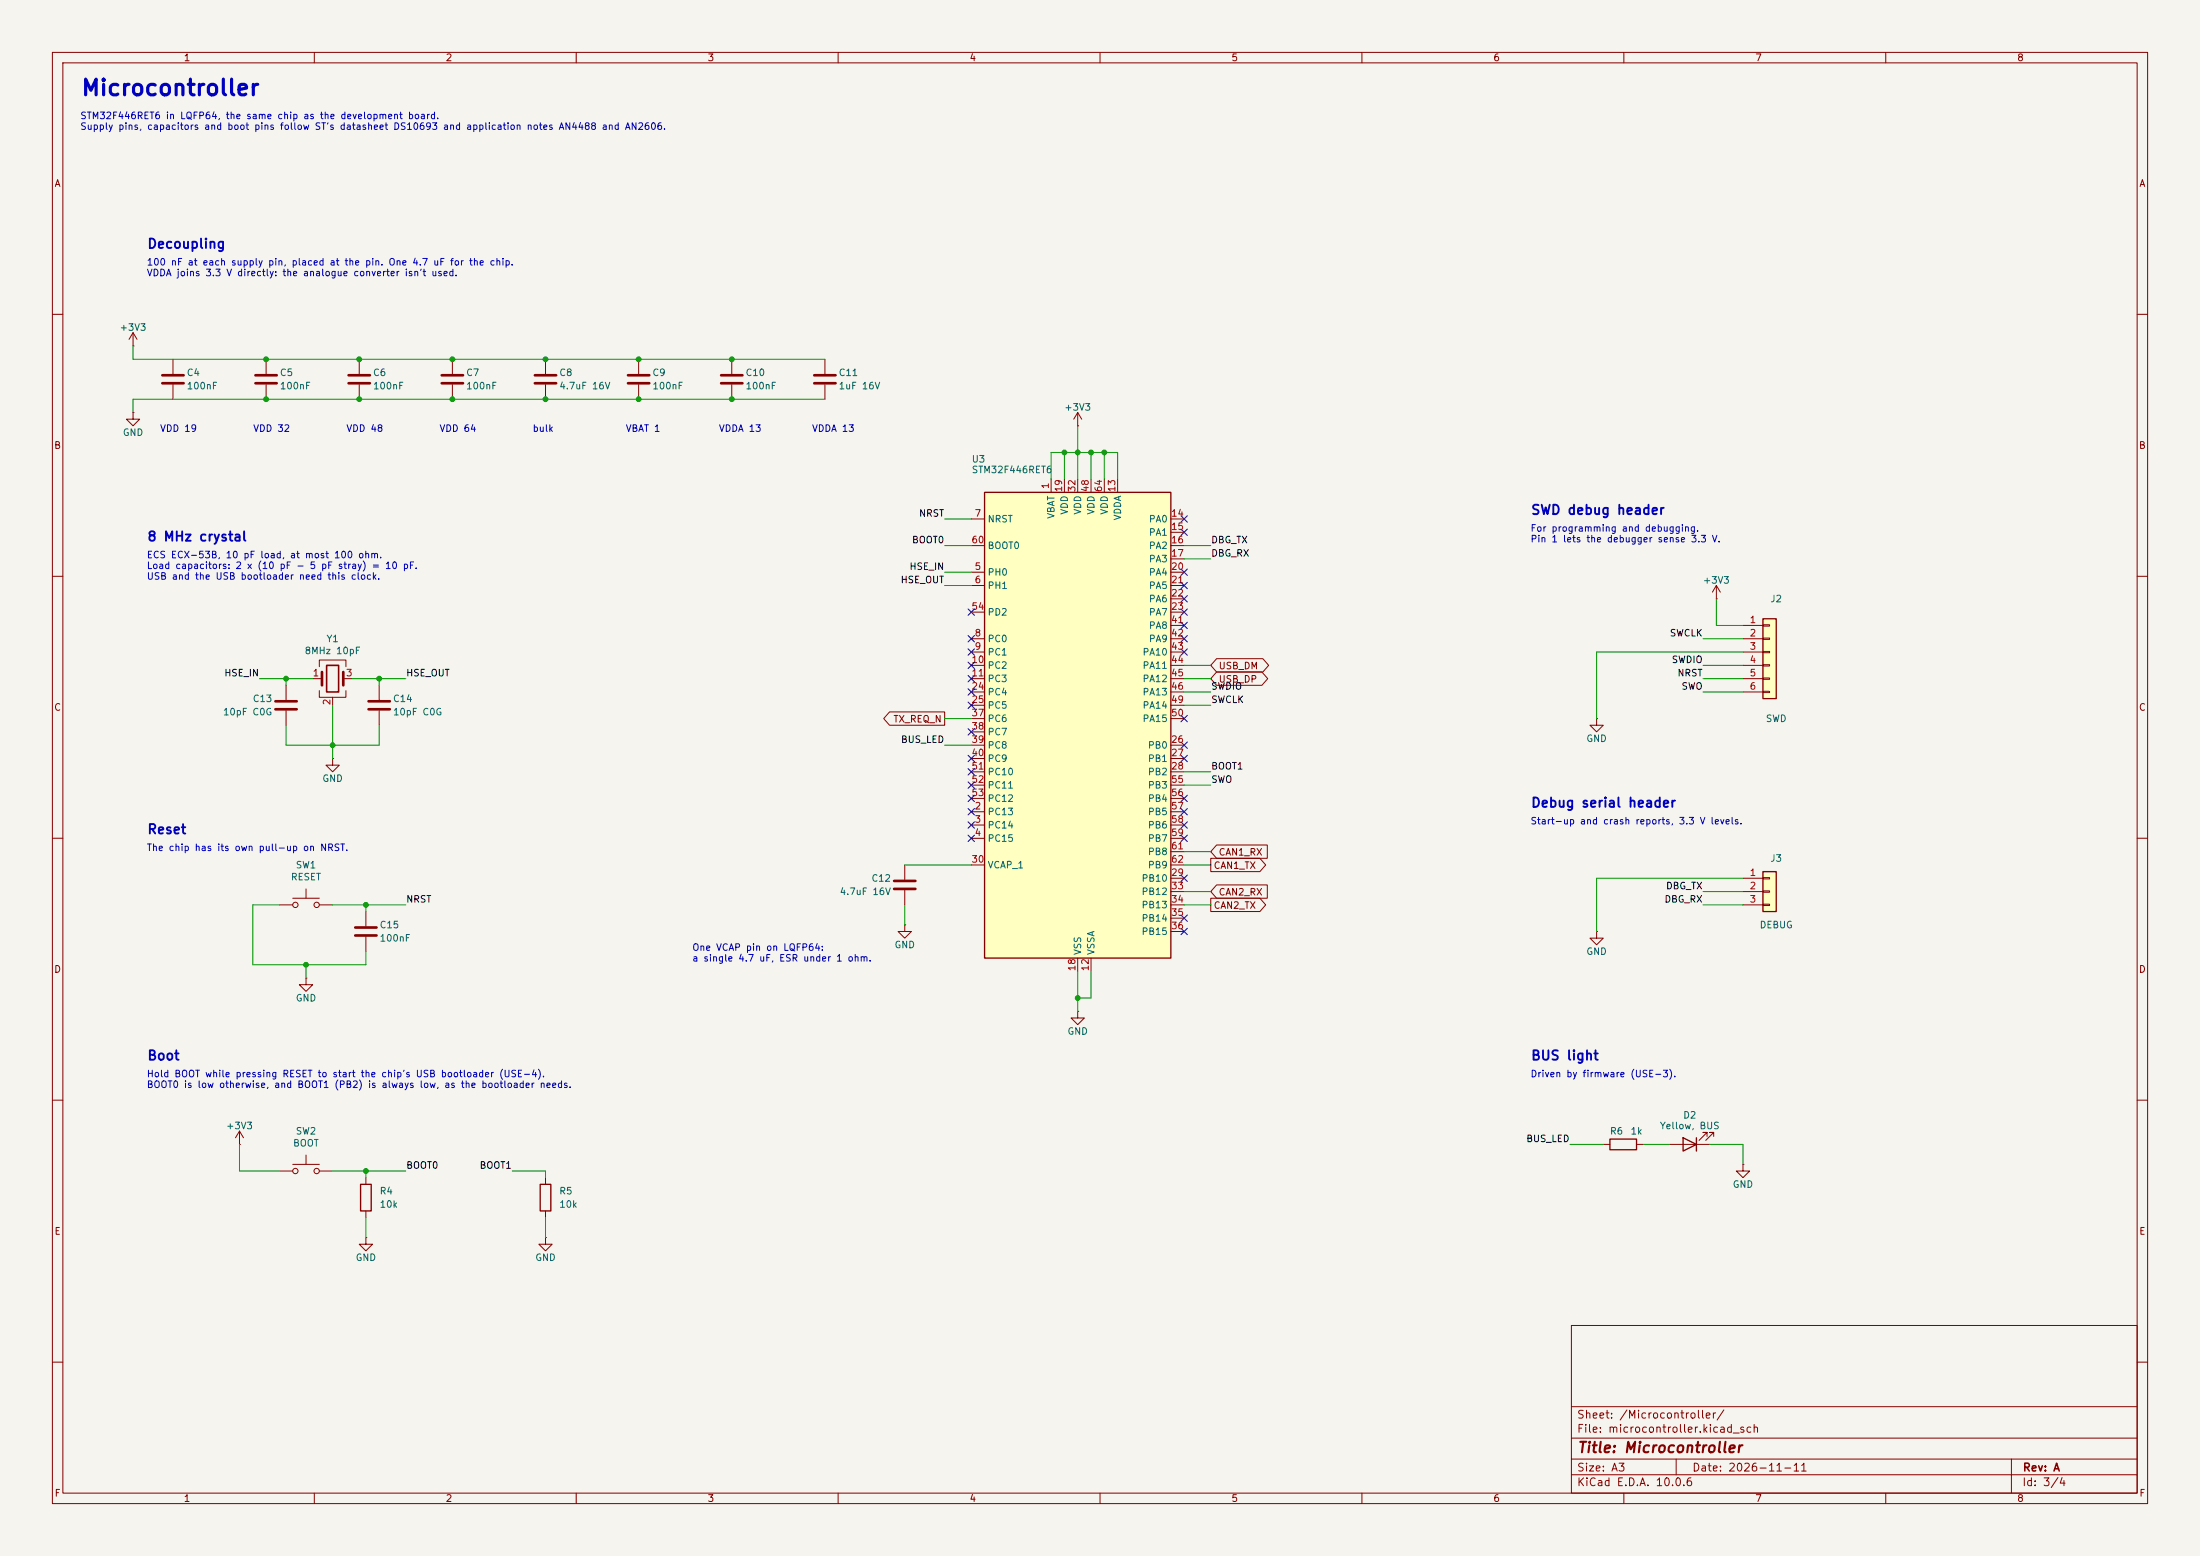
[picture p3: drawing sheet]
<svg xmlns="http://www.w3.org/2000/svg" width="420mm" height="297mm" viewBox="0 0 420 297" stroke-linecap="round" stroke-linejoin="round" font-family="sans-serif">
<path d="M0 0h420v297h-420z" fill="#f5f4ef" stroke="#f5f4ef" stroke-width=".19"/>
<g fill="none" stroke="#840000" stroke-width=".19">
<path d="M10 10h400v277h-400zM12 12h396v273h-396zM60 10v2M110 10v2M160 10v2M210 10v2M260 10v2M310 10v2M360 10v2M10 60h2M408 60h2M10 110h2"/>
<path d="M408 110h2M59.7 129.5h1.8M61 127.3v-1.3h5v1.3M61 131.8v1.3h5v-1.3M63.5 133.1v1.5M65.5 129.5h1.8M304.8 137.2v1.2h1.3l-1.3 1.3-1.3-1.3h1.3M304.8 137.2h.1M10 160h2M408 160h2M172.7 176.5v1.3h1.3l-1.3 1.3-1.3-1.3h1.3M172.7 176.5h.1"/>
<path d="M172.7 165.1v2.8M172.7 169.9v2.8M58.4 186.7v1.3h1.3l-1.3 1.2-1.3-1.2h1.3M58.4 186.7h.1M205.7 193v1.3h1.3l-1.3 1.3-1.2-1.3h1.2M205.7 193h.1M10 210h2M45.7 218.4h.1M45.7 215.9l-.7 1.3M45.7 215.9l.8 1.3M45.7 215.9v2.5M318.8 218.4h7.6"/>
<path d="M325.9 216.9v-.7h-.8h.8l-1.5 1.5M327.2 216.9v-.7h-.8h.8l-1.6 1.5M408 210h2M53.3 223.5h2.6M55.9 222.2h5.1M58.4 220.5v1.7M61 223.5h2.5M69.8 236.2v1.3h1.3l-1.3 1.3-1.2-1.3h1.2M69.8 236.2h.1M69.8 224.8v1.3M69.8 231.1v1.3M104.1 236.2v1.3h1.3l-1.3 1.3-1.2-1.3h1.2"/>
<path d="M104.1 236.2h.1M300 253h108v32h-108zM10 260h2M300 278.5h108M300 274.5h108M300 268.5h108M320 278.5v3M384 278.5v6.5M408 260h2M60 285v2M110 285v2M160 285v2"/>
<path d="M210 285v2M260 285v2M300 281.5h108M310 285v2M360 285v2"/>
<circle cx="56.4" cy="223.5" r=".51"/>
<circle cx="60.5" cy="223.5" r=".51"/>
</g>
<path d="M61.5 128.3v2.5M65.5 128.3v2.5M170.7 168.1h4.1M170.7 169.7h4.1" fill="none" stroke="#840000" stroke-width=".51"/>
<path d="M62.4 127h2.2v5.1h-2.2z" fill="none" stroke="#840000" stroke-width=".3"/>
<path d="M321.3 217.2l2.5 1.2-2.5 1.3zM323.8 217.2v2.5M68.8 226.1h2.1v5h-2.1z" fill="none" stroke="#840000" stroke-width=".25"/>
<path d="M336.5 118.1h2.6v15.3h-2.6z" fill="#ffffc2"/>
<path d="M336.5 118.1h2.6v15.3h-2.6zM103.1 226.1h2.1v5h-2.1z" fill="none" stroke="#840000" stroke-width=".25"/>
<g fill="none" stroke="#840000" stroke-width=".19">
<path d="M25.4 78.7v1.3h1.3l-1.3 1.3-1.3-1.3h1.3M25.4 78.7h.1M25.4 66h.1M25.4 63.5l-.8 1.3M25.4 63.5l.8 1.3M25.4 63.5v2.5M33 68.6v2.8M33 73.4v2.8M332.7 119.4h3.8M336.5 119.3h1.3v.2h-1.3zM332.7 121.9h3.8M332.7 124.5h3.8"/>
<path d="M332.7 127h3.8M332.7 129.5h3.8M332.7 132.1h3.8M336.5 121.8h1.3v.2h-1.3zM336.5 124.3h1.3v.3h-1.3zM336.5 126.9h1.3v.2h-1.3zM336.5 129.4h1.3v.3h-1.3zM336.5 132h1.3v.2h-1.3zM304.8 177.8v1.3h1.3l-1.3 1.2-1.3-1.2h1.3M304.8 177.8h.1M104.1 224.8v1.3M104.1 231.1v1.3"/>
</g>
<path d="M31 71.6h4.1M31 73.2h4.1" fill="none" stroke="#840000" stroke-width=".51"/>
<path d="M336.5 166.4h2.6v7.6h-2.6z" fill="#ffffc2"/>
<path d="M336.5 166.4h2.6v7.6h-2.6zM307.3 217.4h5.1v2.1h-5.1z" fill="none" stroke="#840000" stroke-width=".25"/>
<g fill="none" stroke="#840000" stroke-width=".19">
<path d="M50.8 68.6v2.8M50.8 73.4v2.8M68.6 68.6v2.8M68.6 73.4v2.8M86.4 68.6v2.8M86.4 73.4v2.8M104.1 68.6v2.8M104.1 73.4v2.8M121.9 68.6v2.8M121.9 73.4v2.8M139.7 68.6v2.8M139.7 73.4v2.8"/>
<path d="M157.5 68.6v2.8M157.5 73.4v2.8M205.7 78.7l-.7 1.3M205.7 78.7l.8 1.3M205.7 78.7v2.6M205.7 81.3h.1M327.7 114.3h.1M327.7 111.8l-.8 1.2M327.7 111.8l.7 1.2M327.7 111.8v2.5M54.6 130.8v2.8M54.6 135.6v2.8"/>
<path d="M332.7 167.6h3.8M332.7 170.2h3.8M332.7 172.7h3.8M336.5 167.5h1.3v.3h-1.3zM336.5 170.1h1.3v.2h-1.3zM336.5 172.6h1.3v.2h-1.3zM306.1 218.4h1.2M312.4 218.4h1.3M332.7 222.2v1.3h1.3l-1.3 1.3-1.2-1.3h1.2M332.7 222.2h.1"/>
</g>
<g fill="none" stroke="#840000" stroke-width=".51">
<path d="M48.8 71.6h4M48.8 73.2h4M66.5 71.6h4.1M66.5 73.2h4.1M84.3 71.6h4.1M84.3 73.2h4.1M102.1 71.6h4.1M102.1 73.2h4.1M119.9 71.6h4.1M119.9 73.2h4.1M137.7 71.6h4M137.7 73.2h4"/>
<path d="M155.4 71.6h4.1M155.4 73.2h4.1M52.6 133.9h4M52.6 135.4h4"/>
</g>
<path d="M188 94h35.5v88.9h-35.5z" fill="#ffffc2"/>
<path d="M188 94h35.5v88.9h-35.5z" fill="none" stroke="#840000" stroke-width=".25"/>
<g fill="none" stroke="#840000" stroke-width=".19">
<path d="M185.4 99.1h2.6M200.7 91.4v2.6M203.2 91.4v2.6M205.7 91.4v2.6M208.3 91.4v2.6M210.8 91.4v2.6M213.4 91.4v2.6M223.5 99.1h2.6M185.4 109.2h2.6M185.4 111.8h2.6M185.4 104.1h2.6M185.4 116.8h2.6"/>
<path d="M223.5 109.2h2.6M223.5 111.8h2.6M223.5 101.6h2.6M223.5 104.1h2.6M223.5 106.7h2.6M223.5 114.3h2.6M223.5 116.8h2.6M223.5 119.4h2.6M72.4 130.8v2.8M72.4 135.6v2.8M169.8 135.9h10.5v2.5h-10.5l-1.1-1.2zM185.4 121.9h2.6"/>
<path d="M185.4 124.5h2.6M185.4 127h2.6M185.4 129.5h2.6M185.4 132.1h2.6M185.4 134.6h2.6M185.4 137.2h2.6M185.4 139.7h2.6M223.5 121.9h2.6M223.5 124.5h2.6M223.5 127h2.6M223.5 129.5h2.6M223.5 132.1h2.6"/>
<path d="M223.5 134.6h2.6M223.5 137.2h2.6M232.3 125.7h8.8l1.1 1.3-1.1 1.3h-8.8l-1.2-1.3zM232.3 128.3h8.6l1.1 1.2-1.1 1.3h-8.6l-1.2-1.3zM63.5 144.8v1.3h1.3l-1.3 1.2-1.3-1.2h1.3M63.5 144.8h.1M185.4 154.9h2.6M185.4 157.5h2.6M185.4 142.2h2.6M185.4 144.8h2.6M185.4 147.3h2.6M185.4 149.9h2.6"/>
<path d="M185.4 152.4h2.6M223.5 154.9h2.6M223.5 157.5h2.6M223.5 142.2h2.6M223.5 144.8h2.6M223.5 147.3h2.6M223.5 149.9h2.6M223.5 152.4h2.6M53.3 172.7h2.6M55.9 171.5h5.1M58.4 169.7v1.8M61 172.7h2.5"/>
<path d="M69.8 174v2.8M69.8 178.8v2.8M185.4 160h2.6M185.4 165.1h2.6M223.5 160h2.6M223.5 167.6h2.6M223.5 165.1h2.6M223.5 170.2h2.6M223.5 172.7h2.6M223.5 175.3h2.6M223.5 177.8h2.6M223.5 162.6h2.6"/>
<path d="M231.1 163.8h9.4l1.1 1.3-1.1 1.3h-9.4zM231.1 171.4h9.4l1.1 1.3-1.1 1.3h-9.4zM232.3 161.3h9.6v2.5h-9.6l-1.2-1.2zM232.3 168.9h9.6v2.6h-9.6l-1.2-1.3zM205.7 182.9v2.5M208.3 182.9v2.5"/>
<circle cx="56.4" cy="172.7" r=".51"/>
<circle cx="60.5" cy="172.7" r=".51"/>
</g>
<path d="M70.4 133.9h4M70.4 135.4h4M67.8 177h4.1M67.8 178.6h4.1" fill="none" stroke="#840000" stroke-width=".51"/>
<g fill="none" stroke="#009600" stroke-width=".19">
<path d="M25.4 66v2.6h132.1M157.5 76.2h-132.1v2.5M180.3 99.1h5.1M200.7 91.4v-5h12.7v5M203.2 86.4v5M205.7 81.3v10.1M208.3 86.4v5M210.8 86.4v5M180.3 104.1h5.1M180.3 109.2h5.1M180.3 111.8h5.1M226.1 104.1h5"/>
<path d="M226.1 106.7h5M327.7 114.3v5.1h5M49.5 129.5h10.2M54.6 138.4v3.8h17.8v-3.8M54.6 129.5v1.3M63.5 134.6v10.2M67.3 129.5h10.2M72.4 129.5v1.3M180.3 137.2h5.1M226.1 132.1h5M226.1 129.5h5M226.1 127h5"/>
<path d="M226.1 134.6h5M325.1 132.1h7.6M325.1 129.5h7.6M325.1 127h7.6M325.1 121.9h7.6M332.7 124.5h-27.9v12.7M180.3 142.2h5.1M226.1 149.9h5M226.1 147.3h5M53.3 172.7h-5v11.5h21.5v-2.6M63.5 172.7h14M69.8 172.7v1.3"/>
<path d="M172.7 165.1h12.7M172.7 172.7v3.8M226.1 162.6h5M226.1 172.7h5M226.1 165.1h5M226.1 170.2h5M325.1 172.7h7.6M325.1 170.2h7.6M332.7 167.6h-27.9v10.2M58.4 184.2v2.5M205.7 185.4v7.6M208.3 185.4v5.1h-2.6"/>
<path d="M45.7 218.4v5.1h7.6M299.7 218.4h6.4M313.7 218.4h5.1M326.4 218.4h6.3v3.8M63.5 223.5h14M69.8 223.5v1.3M69.8 232.4v3.8M97.8 223.5h6.3v1.3M104.1 232.4v3.8"/>
</g>
<g fill="none" stroke="#000084" stroke-width=".19">
<path d="M225.5 98.5l1.2 1.2M226.7 98.5l-1.2 1.2M184.8 116.2l1.2 1.2M186 116.2l-1.2 1.2M225.5 113.7l1.2 1.2M225.5 111.2l1.2 1.2M225.5 101l1.2 1.2M225.5 108.6l1.2 1.2M225.5 116.2l1.2 1.2M225.5 118.8l1.2 1.2M226.7 111.2l-1.2 1.2M226.7 118.8l-1.2 1.2"/>
<path d="M226.7 113.7l-1.2 1.2M226.7 101l-1.2 1.2M226.7 108.6l-1.2 1.2M226.7 116.2l-1.2 1.2M184.8 121.3l1.2 1.2M184.8 123.9l1.2 1.2M184.8 126.4l1.2 1.2M184.8 128.9l1.2 1.2M184.8 131.5l1.2 1.2M184.8 139.1l1.2 1.2M184.8 134l1.2 1.2M186 139.1l-1.2 1.2"/>
<path d="M186 121.3l-1.2 1.2M186 123.9l-1.2 1.2M186 126.4l-1.2 1.2M186 128.9l-1.2 1.2M186 131.5l-1.2 1.2M186 134l-1.2 1.2M225.5 121.3l1.2 1.2M225.5 136.6l1.2 1.2M225.5 123.9l1.2 1.2M226.7 121.3l-1.2 1.2M226.7 136.6l-1.2 1.2M226.7 123.9l-1.2 1.2"/>
<path d="M184.8 151.8l1.2 1.2M184.8 159.4l1.2 1.2M184.8 156.9l1.2 1.2M184.8 144.2l1.2 1.2M184.8 149.3l1.2 1.2M184.8 146.7l1.2 1.2M184.8 154.3l1.2 1.2M186 151.8l-1.2 1.2M186 159.4l-1.2 1.2M186 156.9l-1.2 1.2M186 154.3l-1.2 1.2M186 149.3l-1.2 1.2"/>
<path d="M186 144.2l-1.2 1.2M186 146.7l-1.2 1.2M225.5 141.6l1.2 1.2M225.5 151.8l1.2 1.2M225.5 144.2l1.2 1.2M225.5 154.3l1.2 1.2M225.5 156.9l1.2 1.2M225.5 159.4l1.2 1.2M226.7 141.6l-1.2 1.2M226.7 151.8l-1.2 1.2M226.7 144.2l-1.2 1.2M226.7 154.3l-1.2 1.2"/>
<path d="M226.7 156.9l-1.2 1.2M226.7 159.4l-1.2 1.2M225.5 174.7l1.2 1.2M225.5 177.2l1.2 1.2M225.5 167l1.2 1.2M226.7 174.7l-1.2 1.2M226.7 177.2l-1.2 1.2M226.7 167l-1.2 1.2"/>
</g>
<g fill="#009600" stroke="#009600" stroke-width=".19">
<circle cx="86.4" cy="68.6" r=".46"/>
<circle cx="121.9" cy="68.6" r=".46"/>
<circle cx="104.1" cy="68.6" r=".46"/>
<circle cx="104.1" cy="76.2" r=".46"/>
<circle cx="86.4" cy="76.2" r=".46"/>
<circle cx="50.8" cy="68.6" r=".46"/>
<circle cx="68.6" cy="68.6" r=".46"/>
<circle cx="50.8" cy="76.2" r=".46"/>
<circle cx="68.6" cy="76.2" r=".46"/>
<circle cx="139.7" cy="68.6" r=".46"/>
<circle cx="139.7" cy="76.2" r=".46"/>
<circle cx="121.9" cy="76.2" r=".46"/>
<circle cx="210.8" cy="86.4" r=".46"/>
<circle cx="203.2" cy="86.4" r=".46"/>
<circle cx="205.7" cy="86.4" r=".46"/>
<circle cx="208.3" cy="86.4" r=".46"/>
<circle cx="205.7" cy="190.5" r=".46"/>
<circle cx="72.4" cy="129.5" r=".46"/>
<circle cx="58.4" cy="184.2" r=".46"/>
<circle cx="63.5" cy="142.2" r=".46"/>
<circle cx="69.8" cy="172.7" r=".46"/>
<circle cx="54.6" cy="129.5" r=".46"/>
<circle cx="69.8" cy="223.5" r=".46"/>
</g>
<text font-size="3" fill="#0000c2" x="15.3" y="19">Microcontroller</text>
<text font-size="2" fill="#840000" x="301" y="277.8">Title: Microcontroller</text>
<g font-size="1.8" fill="#0000c2">
<text x="28" y="47.9">Decoupling</text>
<text x="292.2" y="98.7">SWD debug header</text>
<text x="28" y="103.8">8 MHz crystal</text>
<text x="292.2" y="154.6">Debug serial header</text>
<text x="28" y="159.6">Reset</text>
<text x="28" y="202.8">Boot</text>
<text x="292.2" y="202.8">BUS light</text>
</g>
<g font-size="1.5" fill="#840000">
<text x="300.9" y="273.8">File: microcontroller.kicad_sch</text>
<text x="300.9" y="271.1">Sheet: /Microcontroller/</text>
<text x="300.9" y="281.2">Size: A3</text>
<text x="322.9" y="281.2">Date: 2026-11-11</text>
<text x="386" y="281.2">Rev: A</text>
<text x="300.9" y="284">KiCad E.D.A. 10.0.6</text>
<text x="385.9" y="284">Id: 3/4</text>
</g>
<g font-size="1.3" fill="#840000">
<text x="35" y="12">1</text>
<text x="85" y="12">2</text>
<text x="135" y="12">3</text>
<text x="185" y="12">4</text>
<text x="235" y="12">5</text>
<text x="285" y="12">6</text>
<text x="335" y="12">7</text>
<text x="385" y="12">8</text>
<text x="10.3" y="36">A</text>
<text x="408.3" y="36">A</text>
<text x="10.2" y="86">B</text>
<text x="408.2" y="86">B</text>
<text x="232.5" y="128.1">USB_DM</text>
<text x="232.5" y="130.6">USB_DP</text>
<text x="10.2" y="136">C</text>
<text x="408.2" y="136">C</text>
<text x="170.4" y="138.2">TX_REQ_N</text>
<text x="231.6" y="166.2">CAN1_TX</text>
<text x="232.5" y="163.6">CAN1_RX</text>
<text x="231.6" y="173.8">CAN2_TX</text>
<text x="232.5" y="171.2">CAN2_RX</text>
<text x="10.2" y="186">D</text>
<text x="408.2" y="186">D</text>
<text x="10.3" y="236">E</text>
<text x="408.3" y="236">E</text>
<text x="10.3" y="286">F</text>
<text x="35" y="287">1</text>
<text x="85" y="287">2</text>
<text x="135" y="287">3</text>
<text x="185" y="287">4</text>
<text x="235" y="287">5</text>
<text x="285" y="287">6</text>
<text x="335" y="287">7</text>
<text x="385" y="287">8</text>
<text x="408.3" y="286">F</text>
</g>
<g font-size="1.3" fill="#0000c2">
<text x="15.2" y="23">STM32F446RET6 in LQFP64, the same chip as the development board.</text>
<text x="15.2" y="25.1">Supply pins, capacitors and boot pins follow ST's datasheet DS10693 and application notes AN4488 and AN2606.</text>
<text x="27.9" y="51">100 nF at each supply pin, placed at the pin. One 4.7 uF for the chip.</text>
<text x="27.9" y="53">VDDA joins 3.3 V directly: the analogue converter isn't used.</text>
<text x="30.5" y="82.7">VDD 19</text>
<text x="48.2" y="82.7">VDD 32</text>
<text x="66" y="82.7">VDD 48</text>
<text x="83.8" y="82.7">VDD 64</text>
<text x="101.6" y="82.7">bulk</text>
<text x="119.4" y="82.7">VBAT 1</text>
<text x="137.1" y="82.7">VDDA 13</text>
<text x="154.9" y="82.7">VDDA 13</text>
<text x="292.1" y="101.8">For programming and debugging.</text>
<text x="27.9" y="106.9">ECS ECX-53B, 10 pF load, at most 100 ohm.</text>
<text x="292.1" y="103.8">Pin 1 lets the debugger sense 3.3 V.</text>
<text x="27.9" y="108.9">Load capacitors: 2 x (10 pF - 5 pF stray) = 10 pF.</text>
<text x="27.9" y="111">USB and the USB bootloader need this clock.</text>
<text x="292.1" y="157.7">Start-up and crash reports, 3.3 V levels.</text>
<text x="27.9" y="162.7">The chip has its own pull-up on NRST.</text>
<text x="132.1" y="181.8">One VCAP pin on LQFP64:</text>
<text x="132.1" y="183.8">a single 4.7 uF, ESR under 1 ohm.</text>
<text x="27.9" y="205.9">Hold BOOT while pressing RESET to start the chip's USB bootloader (USE-4).</text>
<text x="27.9" y="208">BOOT0 is low otherwise, and BOOT1 (PB2) is always low, as the bootloader needs.</text>
<text x="292.1" y="205.9">Driven by firmware (USE-3).</text>
</g>
<g font-size="1.3" fill="#006464">
<text x="22.7" y="63.4">+3V3</text>
<text x="35.5" y="72.1">C4</text>
<text x="35.5" y="74.6">100nF</text>
<text x="53.3" y="72.1">C5</text>
<text x="53.3" y="74.6">100nF</text>
<text x="71.1" y="72.1">C6</text>
<text x="71.1" y="74.6">100nF</text>
<text x="88.9" y="72.1">C7</text>
<text x="88.9" y="74.6">100nF</text>
<text x="106.7" y="72.1">C8</text>
<text x="106.7" y="74.6">4.7uF 16V</text>
<text x="124.4" y="72.1">C9</text>
<text x="124.4" y="74.6">100nF</text>
<text x="142.2" y="72.1">C10</text>
<text x="142.2" y="74.6">100nF</text>
<text x="160" y="72.1">C11</text>
<text x="160" y="74.6">1uF 16V</text>
<text x="23.3" y="83.5">GND</text>
<text x="203.1" y="78.7">+3V3</text>
<text x="185.4" y="88.6">U3</text>
<text x="185.4" y="90.6">STM32F446RET6</text>
<text x="188.4" y="100">NRST</text>
<text x="201.6" y="99.1" transform="rotate(-90 201.6 99.1)">VBAT</text>
<text x="204.2" y="98.3" transform="rotate(-90 204.2 98.3)">VDD</text>
<text x="206.7" y="98.3" transform="rotate(-90 206.7 98.3)">VDD</text>
<text x="209.2" y="98.3" transform="rotate(-90 209.2 98.3)">VDD</text>
<text x="211.8" y="98.3" transform="rotate(-90 211.8 98.3)">VDD</text>
<text x="214.3" y="99.4" transform="rotate(-90 214.3 99.4)">VDDA</text>
<text x="219.2" y="100">PA0</text>
<text x="188.4" y="105.1">BOOT0</text>
<text x="219.2" y="102.6">PA1</text>
<text x="219.2" y="105.1">PA2</text>
<text x="219.2" y="107.6">PA3</text>
<text x="188.4" y="110.2">PH0</text>
<text x="188.4" y="112.7">PH1</text>
<text x="219.2" y="110.2">PA4</text>
<text x="219.2" y="112.7">PA5</text>
<text x="325" y="111.7">+3V3</text>
<text x="188.4" y="117.8">PD2</text>
<text x="219.2" y="115.3">PA6</text>
<text x="219.2" y="117.8">PA7</text>
<text x="337.9" y="115.3">J2</text>
<text x="58.1" y="125.2">8MHz 10pF</text>
<text x="62.2" y="122.9">Y1</text>
<text x="188.4" y="122.9">PC0</text>
<text x="188.4" y="125.4">PC1</text>
<text x="218" y="125.4">PA10</text>
<text x="219.2" y="120.3">PA8</text>
<text x="219.2" y="122.9">PA9</text>
<text x="188.4" y="128">PC2</text>
<text x="188.4" y="130.5">PC3</text>
<text x="218" y="128">PA11</text>
<text x="218" y="130.5">PA12</text>
<text x="42.5" y="136.9">10pF C0G</text>
<text x="48.1" y="134.3">C13</text>
<text x="74.9" y="134.3">C14</text>
<text x="74.9" y="136.9">10pF C0G</text>
<text x="188.4" y="133">PC4</text>
<text x="188.4" y="135.6">PC5</text>
<text x="218" y="133">PA13</text>
<text x="218" y="135.6">PA14</text>
<text x="188.4" y="138.1">PC6</text>
<text x="188.4" y="140.7">PC7</text>
<text x="188.4" y="143.2">PC8</text>
<text x="218" y="138.1">PA15</text>
<text x="219" y="143.2">PB0</text>
<text x="302.7" y="141.9">GND</text>
<text x="337" y="138.1">SWD</text>
<text x="61.4" y="149.6">GND</text>
<text x="188.4" y="145.7">PC9</text>
<text x="188.4" y="148.3">PC10</text>
<text x="219" y="145.7">PB1</text>
<text x="219" y="148.3">PB2</text>
<text x="188.4" y="155.9">PC13</text>
<text x="188.4" y="150.8">PC11</text>
<text x="188.4" y="153.4">PC12</text>
<text x="219" y="150.8">PB3</text>
<text x="219" y="153.4">PB4</text>
<text x="219" y="155.9">PB5</text>
<text x="188.4" y="158.4">PC14</text>
<text x="188.4" y="161">PC15</text>
<text x="219" y="158.4">PB6</text>
<text x="219" y="161">PB7</text>
<text x="56.4" y="166.1">SW1</text>
<text x="188.4" y="166.1">VCAP_1</text>
<text x="219" y="163.5">PB8</text>
<text x="219" y="166.1">PB9</text>
<text x="337.9" y="164.8">J3</text>
<text x="55.4" y="168.3">RESET</text>
<text x="160.2" y="171.1">4.7uF 16V</text>
<text x="166.3" y="168.6">C12</text>
<text x="217.8" y="168.6">PB10</text>
<text x="217.8" y="171.1">PB12</text>
<text x="217.8" y="173.7">PB13</text>
<text x="72.4" y="177.5">C15</text>
<text x="217.8" y="176.2">PB14</text>
<text x="217.8" y="178.8">PB15</text>
<text x="335.8" y="177.5">DEBUG</text>
<text x="72.4" y="180">100nF</text>
<text x="170.7" y="181.3">GND</text>
<text x="206.7" y="182.4" transform="rotate(-90 206.7 182.4)">VSS</text>
<text x="209.2" y="182.4" transform="rotate(-90 209.2 182.4)">VSSA</text>
<text x="302.7" y="182.6">GND</text>
<text x="56.4" y="191.5">GND</text>
<text x="203.7" y="197.8">GND</text>
<text x="43.1" y="215.8">+3V3</text>
<text x="316.8" y="215.8">Yellow, BUS</text>
<text x="321.2" y="213.8">D2</text>
<text x="55.8" y="219.1">BOOT</text>
<text x="56.4" y="216.9">SW2</text>
<text x="307.2" y="216.9">R6</text>
<text x="311.2" y="216.9">1k</text>
<text x="330.7" y="227">GND</text>
<text x="72.4" y="228.3">R4</text>
<text x="72.4" y="230.8">10k</text>
<text x="106.7" y="228.3">R5</text>
<text x="106.7" y="230.8">10k</text>
<text x="67.8" y="241">GND</text>
<text x="102.1" y="241">GND</text>
</g>
<g font-size="1.3" fill="#a90000">
<text x="200.5" y="93.4" transform="rotate(-90 200.5 93.4)">1</text>
<text x="203.1" y="94" transform="rotate(-90 203.1 94)">19</text>
<text x="205.6" y="94" transform="rotate(-90 205.6 94)">32</text>
<text x="208.1" y="94" transform="rotate(-90 208.1 94)">48</text>
<text x="210.7" y="94" transform="rotate(-90 210.7 94)">64</text>
<text x="213.2" y="94" transform="rotate(-90 213.2 94)">13</text>
<text x="186" y="98.9">7</text>
<text x="223.5" y="98.9">14</text>
<text x="223.5" y="101.5">15</text>
<text x="185.4" y="104">60</text>
<text x="223.5" y="104">16</text>
<text x="223.5" y="106.5">17</text>
<text x="186" y="109.1">5</text>
<text x="186" y="111.6">6</text>
<text x="223.5" y="109.1">20</text>
<text x="223.5" y="111.6">21</text>
<text x="185.4" y="116.7">54</text>
<text x="223.5" y="114.2">22</text>
<text x="223.5" y="116.7">23</text>
<text x="223.5" y="119.2">41</text>
<text x="333.9" y="119.2">1</text>
<text x="186" y="121.8">8</text>
<text x="186" y="124.3">9</text>
<text x="223.5" y="121.8">42</text>
<text x="223.5" y="124.3">43</text>
<text x="333.9" y="121.8">2</text>
<text x="333.9" y="124.3">3</text>
<text x="59.6" y="129.4">1</text>
<text x="65.9" y="129.4">3</text>
<text x="185.4" y="126.9">10</text>
<text x="185.4" y="129.4">11</text>
<text x="185.4" y="131.9">24</text>
<text x="223.5" y="126.9">44</text>
<text x="223.5" y="129.4">45</text>
<text x="223.5" y="131.9">46</text>
<text x="333.9" y="126.9">4</text>
<text x="333.9" y="129.4">5</text>
<text x="333.9" y="131.9">6</text>
<text x="63.4" y="134.7" transform="rotate(-90 63.4 134.7)">2</text>
<text x="185.4" y="134.5">25</text>
<text x="185.4" y="137">37</text>
<text x="223.5" y="134.5">49</text>
<text x="223.5" y="137">50</text>
<text x="185.4" y="139.6">38</text>
<text x="185.4" y="142.1">39</text>
<text x="223.5" y="142.1">26</text>
<text x="185.4" y="144.6">40</text>
<text x="185.4" y="147.2">51</text>
<text x="185.4" y="149.7">52</text>
<text x="223.5" y="144.6">27</text>
<text x="223.5" y="147.2">28</text>
<text x="223.5" y="149.7">55</text>
<text x="185.4" y="152.3">53</text>
<text x="186" y="154.8">2</text>
<text x="223.5" y="152.3">56</text>
<text x="223.5" y="154.8">57</text>
<text x="186" y="157.3">3</text>
<text x="186" y="159.9">4</text>
<text x="223.5" y="157.3">58</text>
<text x="223.5" y="159.9">59</text>
<text x="185.4" y="165">30</text>
<text x="223.5" y="167.5">29</text>
<text x="223.5" y="162.4">61</text>
<text x="223.5" y="165">62</text>
<text x="333.9" y="167.5">1</text>
<text x="223.5" y="170">33</text>
<text x="223.5" y="172.6">34</text>
<text x="333.9" y="170">2</text>
<text x="333.9" y="172.6">3</text>
<text x="223.5" y="175.1">35</text>
<text x="223.5" y="177.7">36</text>
<text x="205.6" y="185.5" transform="rotate(-90 205.6 185.5)">18</text>
<text x="208.1" y="185.5" transform="rotate(-90 208.1 185.5)">12</text>
</g>
<g font-size="1.3" fill="#0f0f0f">
<text x="175.3" y="98.9">NRST</text>
<text x="174" y="104">BOOT0</text>
<text x="231.1" y="104">DBG_TX</text>
<text x="231.1" y="106.6">DBG_RX</text>
<text x="171.8" y="111.6">HSE_OUT</text>
<text x="173.5" y="109.1">HSE_IN</text>
<text x="318.7" y="121.8">SWCLK</text>
<text x="42.7" y="129.4">HSE_IN</text>
<text x="77.4" y="129.4">HSE_OUT</text>
<text x="231.1" y="132">SWDIO</text>
<text x="319" y="126.9">SWDIO</text>
<text x="320.1" y="129.4">NRST</text>
<text x="320.9" y="132">SWO</text>
<text x="231.1" y="134.5">SWCLK</text>
<text x="171.9" y="142.1">BUS_LED</text>
<text x="231.1" y="147.2">BOOT1</text>
<text x="231.1" y="149.7">SWO</text>
<text x="77.4" y="172.6">NRST</text>
<text x="317.6" y="172.6">DBG_RX</text>
<text x="317.9" y="170.1">DBG_TX</text>
<text x="291.3" y="218.3">BUS_LED</text>
<text x="77.4" y="223.4">BOOT0</text>
<text x="91.5" y="223.4">BOOT1</text>
</g>
</svg>
